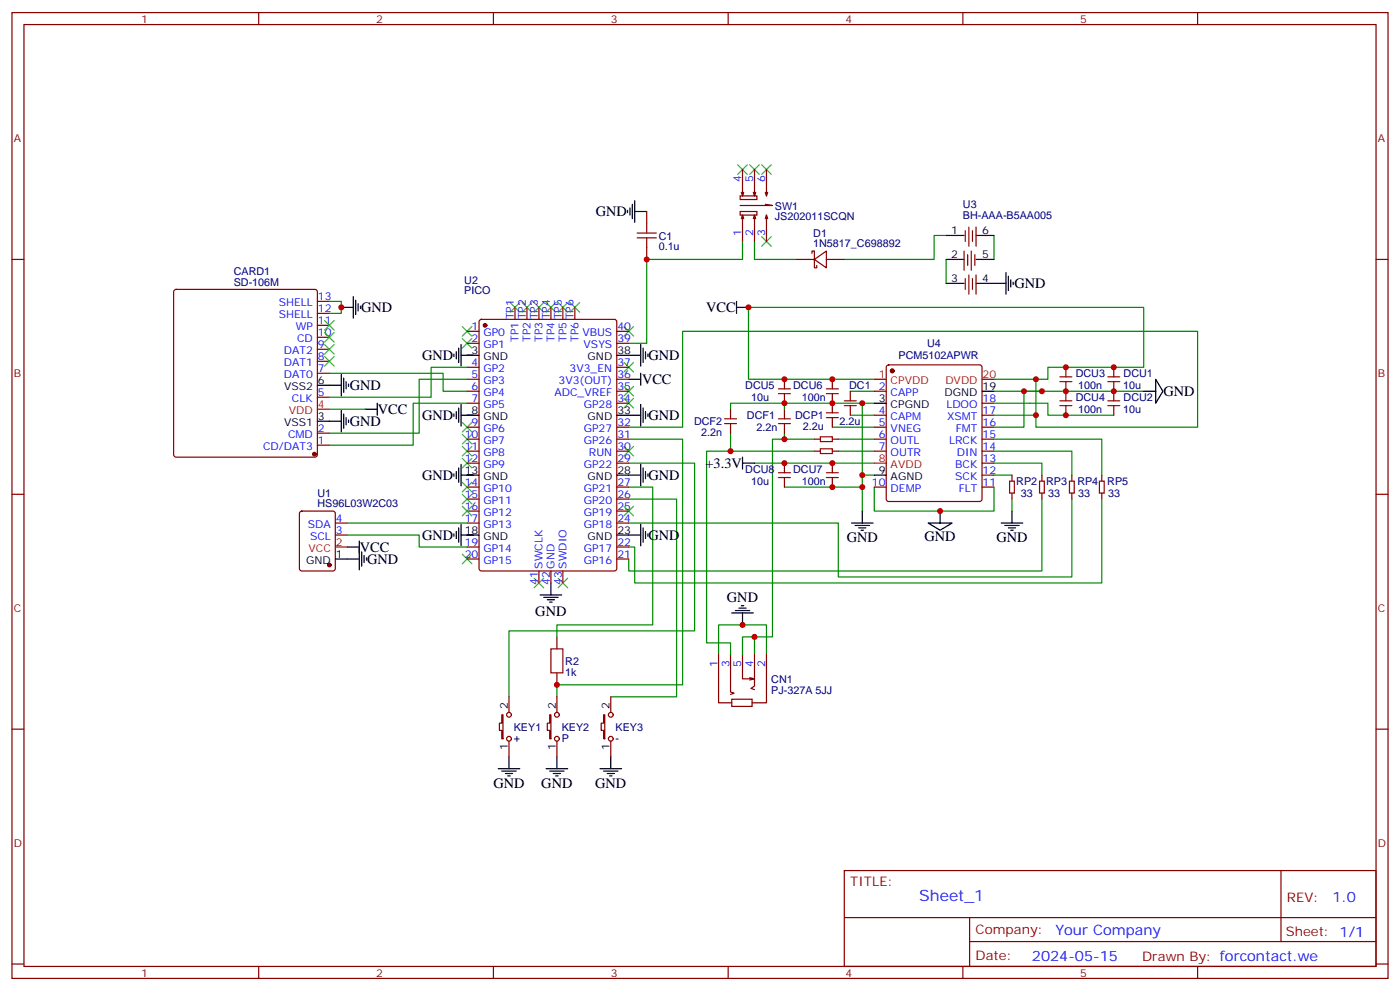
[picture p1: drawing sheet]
<svg xmlns="http://www.w3.org/2000/svg" width="412mm" height="292mm" viewBox="0 0 412 292" stroke-linecap="round" stroke-linejoin="round" font-family="sans-serif">
<g fill="none" stroke="#870000" stroke-width=".35">
<path d="M3.5 3.7h405.4v284.3h-405.4zM7.1 7.2h398.2v277.3h-398.2zM76.2 3.7v3.5M145.3 3.7v3.5M214.5 3.7v3.5M283.6 3.7v3.5M352.8 3.7v3.5M218 57.7h5v1h-5zM218.4 56.6l.3 1.1M218.7 49.9v7.8l.4-1.1M221.9 56.6l.3 1.1M222.2 49.9v7.8l.4-1.1"/>
<path d="M225.4 56.6l.4 1.1M225.8 49.9v7.8l.3-1.1M3.5 76.4h3.6M190.5 62.3v3.5M190.5 72.8v3.6M218 62.3h5v1h-5zM218.7 63.3l-.3 1.1M219.1 64.4l-.4-1.1v7.8M222.2 63.3l-.3 1.1M222.6 64.4l-.4-1.1v7.8M225.4 60.1l2.1 .4h-9.5M225.8 63.3l-.4 1.1"/>
<path d="M226.1 64.4l-.3-1.1v7.8M234.6 76.4h5.3M239.2 74.6v-.7h.7v4.9h.7v-.7M239.9 76.4l3.5-2.5v4.9zM243.4 76.4h5.3M284 73.9v5.7M284.3 67.9v3.2M285 75v3.1M285.4 66.9v5.6M286.1 73.9v5.7M286.5 67.9v3.2M287.2 75v3.1"/>
<path d="M287.5 66.9v5.6M405.3 76.4h3.6M51.4 85.4l.5-.2h40.9l.5 .2 .2 .5v48l-.2 .5-.5 .2h-40.9l-.5-.2-.2-.5v-48zM93.5 99.3h3.5M93.5 95.8h3.5M93.5 92.3h3.5M93.5 88.7h3.5M137.6 97.5h3.5M141.3 94.2l.5-.2h39.2l.6 .4 .1 73-.5 .6-39.4 .1-.6-.5-.1-72.9zM151.7 90.5v3.5M155.2 90.5v3.5M158.7 90.5v3.5"/>
<path d="M162.3 90.5v3.5M165.8 90.5v3.5M169.3 90.5v3.5M181.7 97.5h3.5M284.3 82v3.2M285.4 81v5.6M286.5 82v3.2M287.5 81v5.6M93.5 116.9h3.5M93.5 109.9h3.5M93.5 106.4h3.5M93.5 102.8h3.5"/>
<path d="M137.6 115.2h3.5M137.6 118.7h3.5M137.6 101.1h3.5M137.6 108.1h3.5M137.6 111.7h3.5M181.7 115.2h3.5M181.7 118.7h3.5M181.7 101.1h3.5M181.7 108.1h3.5M181.7 111.7h3.5M231.1 111.7v2.8M231.1 115.9v2.8"/>
<path d="M245.2 111.7v2.8M245.2 115.9v5.6M250.5 115.2v2.8M250.5 119.4v2.8M257.5 115.2h3.6M261.3 107.6l.5-.2h26.8l.5 .2 .2 .5v38.8l-.3 .5-.4 .2h-26.8l-.5-.2-.2-.5v-38.8zM289.3 118.7h3.5M314 108.1v2.8M314 112.4v5.6M314 119.4v2.8M328.1 108.1v2.8M328.1 112.4v5.6"/>
<path d="M328.1 119.4v2.8M93.5 131.1h3.5M93.5 127.5h3.5M137.6 129.3h3.5M137.6 132.8h3.5M137.6 125.8h3.5M137.6 136.3h3.5M181.7 129.3h3.5M181.7 132.8h3.5M181.7 125.8h3.5M181.7 136.3h3.5M215.2 120.5v2.8"/>
<path d="M215.2 124.7v2.8M231.1 120.5v2.8M231.1 124.7v2.8M231.1 136.3v2.9M239.9 129.3h1.8M239.9 132.8h1.8M245.2 129.3h1.7M245.2 132.8h1.7M245.2 122.9v2.9M245.2 136.3v2.9M257.5 129.3h3.6M257.5 132.8h3.6"/>
<path d="M257.5 122.2h3.6M257.5 125.8h3.6M289.3 129.3h3.5M289.3 132.8h3.5M289.3 122.2h3.5M289.3 125.8h3.5M289.3 139.9h3.5M289.3 136.3h3.5M298.1 139.9v1.7M306.9 139.9v1.7M315.7 139.9v1.7M324.6 139.9v1.7"/>
<path d="M3.5 145.5h3.6M88.4 150.7l.5-.2h9.2l.6 .4 .1 16.5-.5 .6-9.4 .1-.7-.5v-16.4zM98.8 157.5h3.5M98.8 154h3.5M137.6 154h3.5M137.6 143.4h3.5M137.6 146.9h3.5M137.6 150.5h3.5M181.7 154h3.5M181.7 143.4h3.5M181.7 146.9h3.5M181.7 150.5h3.5"/>
<path d="M231.1 140.6v2.8M245.2 140.6v2.8M257.5 143.4h3.6M289.3 143.4h3.5M298.1 145.2v1.7M306.9 145.2v1.7M315.7 145.2v1.7M324.6 145.2v1.7M405.3 145.5h3.6M137.6 161h3.5M137.6 164.6h3.5M158.7 168.1v3.5"/>
<path d="M162.3 168.1v3.5M165.8 168.1v3.5M181.7 161h3.5M181.7 164.6h3.5M164 187.5v3.5M164 198.1v3.5M211.7 192.8v14.1h3.8M215.2 192.8v10.9l1.1 .4-1.1 .3M218.7 192.8v7h3.5l-1.4-.3M222.2 192.8v9.2l-1 .7 1 .3M222.2 199.8l-1.4 .4M225.8 192.8v14.1h-4.3"/>
<path d="M3.5 214.7h3.6M147.8 210.4h.4v7.1h-.4v-2.5h-.7v-2.1h.7zM149.9 205.1v4.6M149.9 218.2v4.6M161.9 210.4h.4v7.1h-.4v-2.5h-.7v-2.1h.7zM164 205.1v4.6M164 218.2v4.6M177.8 210.4h.4v7.1h-.4v-2.5h-.7v-2.1h.7zM179.9 205.1v4.6M179.9 218.2v4.6M215.5 205.8h6v2.2h-6zM405.3 214.7h3.6"/>
<path d="M248.7 256.3h156.6v28.2h-156.6zM377.3 256.3v20.9M248.7 270.1h156.5M285.6 277.2h119.6M285.6 270.1v14.2M3.5 283.8h3.6M76.2 284.5v3.5M145.3 284.5v3.5M214.5 284.5v3.5M283.6 284.5v3.5M352.8 284.5v3.5M405.3 283.8h3.6"/>
<circle cx="149.9" cy="217.5" r=".71"/>
<circle cx="149.9" cy="210.4" r=".71"/>
<circle cx="164" cy="210.4" r=".71"/>
<circle cx="164" cy="217.5" r=".71"/>
<circle cx="179.9" cy="210.4" r=".71"/>
<circle cx="179.9" cy="217.5" r=".71"/>
</g>
<g fill="#870000" stroke="#870000" stroke-width=".35">
<circle cx="97" cy="166.3" r=".53"/>
<circle cx="262.8" cy="109.2" r=".53"/>
<circle cx="142.9" cy="95.8" r=".53"/>
<circle cx="92.6" cy="133.7" r=".53"/>
</g>
<g fill="none" stroke="#000" stroke-width=".35">
<path d="M187 59.1v6.3M184.9 61.9v.7M185.6 61.2v2.1M186.3 60.1v4.3M187 62.3h3.5M278.7 76.4h5.3M278.7 69.3h5.3M287.5 76.4h5.3M287.5 69.3h5.3M100.5 90.5h3.6M104.1 87.3v6.4M104.8 88.4v4.2"/>
<path d="M105.5 89.4v2.1M106.2 90.1v.7M217 90.5h3.5M217 88.7v3.6M278.7 83.4h5.3M287.5 83.4h8.8M296.3 80.3v6.3M297 81.3v4.2M297.7 82.4v2.1M298.4 83.1v.7M93.5 113.4h7M100.5 110.2v6.4"/>
<path d="M101.2 111.3v4.2M102 112.4v2.1M102.7 113.1v.7M111.1 118.7v3.5M133.7 104.2v.8M134.4 103.5v2.2M135.1 102.5v4.2M135.8 104.6h5.3M135.8 101.4v6.4M135.8 119.1v6.3M181.7 104.6h7M185.2 111.7h3.5"/>
<path d="M188.7 101.4v6.4M188.7 109.9v3.5M188.7 119.1v6.3M189.4 102.5v4.2M190.1 103.5v2.2M190.9 104.2v.8M257.5 118.7h3.6M289.3 115.2h3.5M336.9 115.2h3.5M340.4 111.7l2.1 3.5-2.1 3.5zM93.5 124h7M100.5 120.8v6.4"/>
<path d="M101.2 121.9v4.2M102 122.9v2.2M102.7 123.6v.8M107.6 120.5h3.5M133.7 121.9v.7M133.7 139.5v.7M134.4 121.2v2.1M134.4 138.8v2.1M135.1 120.1v4.3M135.1 137.8v4.2M135.8 139.9h5.3M135.8 122.2h5.3"/>
<path d="M135.8 136.7v6.4M181.7 139.9h7M181.7 122.2h7M188.7 136.7v6.4M189.4 120.1v4.3M189.4 137.8v4.2M190.1 121.2v2.1M190.1 138.8v2.1M190.9 121.9v.7M190.9 139.5v.7M218.7 134.6v3.5M218.7 136.3h3.5"/>
<path d="M257.5 139.9h3.6M105.8 159.3v8.4M133.7 157.2v.7M134.4 156.5v2.1M135.1 155.4v4.2M135.8 157.5h5.3M135.8 154.3v6.4M181.7 157.5h7M188.7 154.3v6.4M189.4 155.4v4.2M190.1 156.5v2.1M190.9 157.2v.7"/>
<path d="M250.8 154h6.4M251.9 154.7h4.2M252.9 155.4h2.2M253.6 156.1h.8M254 150.5v3.5M273.4 154h7.1l-3.6 2.1zM276.9 150.5v3.5M294.9 154h6.4M296 154.7h4.2M297 155.4h2.2M297.7 156.1h.7M298.1 150.5v3.5"/>
<path d="M98.8 164.6h7M102.3 161h3.5M106.5 162.5v4.2M107.2 163.5v2.1M107.9 164.2v.7M159.1 175.2h6.4M160.2 175.9h4.2M161.2 176.6h2.1M161.9 177.3h.7M162.3 171.6v3.6M216.6 179.7h4.2M217.7 179h2.1"/>
<path d="M218.4 178.3h.7M215.5 180.4h6.4M218.7 180.4v3.6M146.8 226.3h6.3M147.8 227h4.2M148.9 227.7h2.1M149.6 228.4h.7M149.9 222.8v3.5M160.9 226.3h6.3M161.9 227h4.3M163 227.7h2.1M163.7 228.4h.7"/>
<path d="M164 222.8v3.5M176.7 226.3h6.4M177.8 227h4.2M178.9 227.7h2.1M179.6 228.4h.7M179.9 222.8v3.5"/>
</g>
<path d="M257.5 111.7h3.6M289.3 111.7h3.5M93.5 120.5h3.5M257.5 136.3h3.6M98.8 161h3.5" fill="none" stroke="#f00" stroke-width=".35"/>
<g fill="none" stroke="#3c3" stroke-width=".35">
<path d="M217.3 48.5l2.8 2.8M220.1 48.5l-2.8 2.8M220.8 48.5l2.9 2.8M223.7 48.5l-2.9 2.8M224.4 48.5l2.8 2.8M227.2 48.5l-2.8 2.8M224.4 69.7l2.8 2.8M227.2 69.7l-2.8 2.8M95.6 94.4l2.8 2.8M95.6 97.9l2.8 2.8M98.4 94.4l-2.8 2.8M98.4 97.9l-2.8 2.8"/>
<path d="M136.2 99.7l2.8 2.8M136.2 96.1l2.8 2.9M139 99.7l-2.8 2.8M139 96.1l-2.8 2.9M150.3 89.1l2.8 2.8M153.1 89.1l-2.8 2.8M153.8 89.1l2.8 2.8M156.6 89.1l-2.8 2.8M157.3 89.1l2.9 2.8M160.2 89.1l-2.9 2.8M160.9 89.1l2.8 2.8M163.7 89.1l-2.8 2.8"/>
<path d="M164.4 89.1l2.8 2.8M167.2 89.1l-2.8 2.8M167.9 89.1l2.8 2.8M170.7 89.1l-2.8 2.8M183.8 96.1l2.8 2.9M186.6 96.1l-2.8 2.9M95.6 101.4l2.8 2.8M95.6 105l2.8 2.8M98.4 101.4l-2.8 2.8M98.4 105l-2.8 2.8M183.8 117.3l2.8 2.8M183.8 113.8l2.8 2.8"/>
<path d="M183.8 106.7l2.8 2.8M186.6 117.3l-2.8 2.8M186.6 113.8l-2.8 2.8M186.6 106.7l-2.8 2.8M136.2 134.9l2.8 2.9M136.2 131.4l2.8 2.8M136.2 127.9l2.8 2.8M136.2 124.4l2.8 2.8M139 134.9l-2.8 2.9M139 131.4l-2.8 2.8M139 127.9l-2.8 2.8M139 124.4l-2.8 2.8"/>
<path d="M183.8 131.4l2.8 2.8M186.6 131.4l-2.8 2.8M136.2 145.5l2.8 2.8M136.2 142l2.8 2.8M136.2 149l2.8 2.9M139 145.5l-2.8 2.8M139 142l-2.8 2.8M139 149l-2.8 2.9M183.8 149l2.8 2.9M186.6 149l-2.8 2.9M136.2 163.2l2.8 2.8M139 163.2l-2.8 2.8"/>
<path d="M157.3 170.2l2.9 2.8M160.2 170.2l-2.9 2.8M164.4 170.2l2.8 2.8M167.2 170.2l-2.8 2.8"/>
</g>
<g fill="none" stroke="#008700" stroke-width=".35">
<path d="M218.7 71.1v5.3h-28.2v24.7h-5.3M222.2 71.1v5.3h12.4M278.7 69.3h-3.5v7.1h-26.5M278.7 76.4v7M292.8 69.3v7.1M97 88.7h3.5v3.6h-3.5M97 109.9h33.5v5.3h7.1M137.6 108.1h-10.6v8.8h-30M137.6 111.7h-14.1v15.8h-26.5M137.6 118.7h-15.9v12.4h-24.7M137.6 104.6h1.7M231.1 118.7h-15.9v1.8"/>
<path d="M250.5 115.2h7M254 118.7h-22.9v1.8M257.5 111.7h-37v-21.2h116.4v17.6h-28.2v3.6h-15.9M257.5 118.7h-3.5v21.2M292.8 115.2h44.1M292.8 118.7h15.9v3.5h19.4M305.2 111.7v10.5M306.9 115.2h-5.3v10.6h-8.8M97 120.5h10.6M137.6 139.9h1.7M137.6 122.2h1.7M185.2 136.3h19.4v49.4h-54.7v19.4"/>
<path d="M185.2 129.3h15.9v72.3h-37.1v3.5M215.2 127.5v5.3M222.2 136.3h35.3M231.1 127.5v1.8M239.9 129.3h-12.4v58.2h-8.8v5.3M239.9 132.8h-31.8v56.5h7.1v3.5M245.2 125.8h12.3M246.9 129.3h10.6M246.9 132.8h10.6M250.5 122.2h7M257.5 139.9h-3.5v10.6M292.8 122.2h12.4v3.6h47.6v-28.3h-151.7v28.3h-15.9"/>
<path d="M292.8 129.3h31.8v10.6M292.8 132.8h22.9v7.1M292.8 136.3h14.1v3.6M292.8 139.9h5.3M102.3 157.5h21.2v3.5h14.1M102.3 154h35.3M137.6 157.5h1.7M185.2 143.4h7.1v40.6h-28.3v3.5M185.2 146.9h14.1v58.2h-19.4M231.1 143.4h22.9M257.5 143.4v7.1h35.3v-7.1M298.1 146.9v3.6"/>
<path d="M306.9 146.9v21.2h-121.7v-3.5M315.7 146.9v23h-68.8v-15.9h-61.7M324.6 146.9v24.7h-137.6v-10.6h-1.8M211.7 192.8v-8.8h14.1v8.8M222.2 187.5v5.3"/>
</g>
<g fill="none" stroke="#a10000" stroke-width=".35">
<path d="M187.7 68.6h5.6M187.7 70h5.6M190.5 65.8v2.8M190.5 70v2.8M229.3 114.5h3.5M229.3 115.9h3.5M243.4 114.5h3.5M243.4 115.9h3.5M248.7 119.4h3.5M248.7 118h3.5M312.2 119.4h3.5M312.2 118h3.5"/>
<path d="M312.2 112.4h3.5M312.2 110.9h3.5M326.3 119.4h3.5M326.3 118h3.5M326.3 112.4h3.5M326.3 110.9h3.5M213.4 124.7h3.6M213.4 123.3h3.6M229.3 124.7h3.5M229.3 123.3h3.5M229.3 139.2h3.5M241.7 128.6h3.5v1.4h-3.5z"/>
<path d="M241.7 132.1h3.5v1.4h-3.5zM243.4 139.2h3.5M243.4 122.9h3.5M243.4 121.5h3.5M229.3 140.6h3.5M243.4 140.6h3.5M297.4 141.6h1.4v3.6h-1.4zM306.2 141.6h1.4v3.6h-1.4zM315 141.6h1.4v3.6h-1.4zM323.8 141.6h1.5v3.6h-1.5zM162.3 191h3.5v7.1h-3.5z"/>
</g>
<g fill="#c00">
<circle cx="222.3" cy="187.5" r=".88"/>
<circle cx="218.7" cy="184" r=".88"/>
<circle cx="305.2" cy="122.2" r=".88"/>
<circle cx="220.5" cy="90.5" r=".88"/>
<circle cx="190.5" cy="76.4" r=".88"/>
<circle cx="164" cy="201.6" r=".88"/>
<circle cx="301.6" cy="115.2" r=".88"/>
<circle cx="305.2" cy="111.7" r=".88"/>
<circle cx="306.9" cy="115.2" r=".88"/>
<circle cx="215.2" cy="132.8" r=".88"/>
<circle cx="231.1" cy="129.3" r=".88"/>
<circle cx="231.1" cy="118.7" r=".88"/>
<circle cx="245.2" cy="143.4" r=".88"/>
<circle cx="254" cy="143.4" r=".88"/>
<circle cx="231.1" cy="136.3" r=".88"/>
<circle cx="245.2" cy="136.3" r=".88"/>
<circle cx="231.1" cy="111.7" r=".88"/>
<circle cx="245.2" cy="111.7" r=".88"/>
<circle cx="245.2" cy="118.7" r=".88"/>
<circle cx="254" cy="118.7" r=".88"/>
<circle cx="314" cy="122.2" r=".88"/>
<circle cx="314" cy="115.2" r=".88"/>
<circle cx="328.1" cy="115.2" r=".88"/>
<circle cx="314" cy="108.1" r=".88"/>
<circle cx="328.1" cy="108.1" r=".88"/>
<circle cx="254" cy="139.9" r=".88"/>
<circle cx="276.9" cy="150.5" r=".88"/>
<circle cx="100.5" cy="90.5" r=".88"/>
</g>
<text font-size="4.6" fill="#00f" x="270.8" y="265.3">Sheet_1</text>
<g font-size="4.2">
<text x="175.5" y="63.7">GND</text>
<text x="298.8" y="84.8">GND</text>
<text x="106.4" y="91.9">GND</text>
<text x="208" y="91.9">VCC</text>
<text x="124.4" y="106">GND</text>
<text x="191" y="106">GND</text>
<text x="189.1" y="113.1">VCC</text>
<text x="103" y="114.9">GND</text>
<text x="342.7" y="116.6">GND</text>
<text x="103" y="125.5">GND</text>
<text x="111.3" y="121.9">VCC</text>
<text x="124.4" y="123.6">GND</text>
<text x="191" y="123.6">GND</text>
<text x="207.8" y="137.8">+3.3V</text>
<text x="124.4" y="141.3">GND</text>
<text x="191" y="141.3">GND</text>
<text x="124.4" y="158.9">GND</text>
<text x="191" y="158.9">GND</text>
<text x="249.4" y="159.6">GND</text>
<text x="272.3" y="159.3">GND</text>
<text x="293.5" y="159.6">GND</text>
<text x="106" y="162.5">VCC</text>
<text x="108.1" y="166.1">GND</text>
<text x="214.1" y="177.3">GND</text>
<text x="157.7" y="181.3">GND</text>
<text x="145.3" y="232">GND</text>
<text x="159.5" y="232">GND</text>
<text x="175.3" y="232">GND</text>
</g>
<g font-size="4.2" fill="#00f">
<text x="392.5" y="265.6">1.0</text>
<text x="310.9" y="275.1">Your Company</text>
<text x="304" y="282.9">2024-05-15</text>
</g>
<g font-size="3.9" fill="#800">
<text x="250.5" y="260.9">TITLE:</text>
<text x="379.1" y="265.6">REV:</text>
<text x="287.4" y="275.1">Company:</text>
<text x="378.7" y="275.7">Sheet: 1/1</text>
<text x="287.4" y="282.8">Date:</text>
<text x="336.4" y="282.8">Drawn By: forcontact.we</text>
</g>
<g font-size="3.2" fill="#800">
<text x="41.6" y="6.7">1</text>
<text x="110.8" y="6.7">2</text>
<text x="179.9" y="6.7">3</text>
<text x="249.1" y="6.7">4</text>
<text x="318.2" y="6.7">5</text>
<text x="4.1" y="41.8">A</text>
<text x="405.9" y="41.8">A</text>
<text x="4.1" y="110.9">B</text>
<text x="405.9" y="110.9">B</text>
<text x="4.1" y="180.1">C</text>
<text x="405.9" y="180.1">C</text>
<text x="4.1" y="249.2">D</text>
<text x="405.9" y="249.2">D</text>
<text x="41.6" y="287.5">1</text>
<text x="110.8" y="287.5">2</text>
<text x="179.9" y="287.5">3</text>
<text x="249.1" y="287.5">4</text>
<text x="318.2" y="287.5">5</text>
</g>
<g font-size="3.2" fill="#00f">
<text x="218.4" y="53.4" transform="rotate(-90 218.4 53.4)">4</text>
<text x="221.9" y="53.4" transform="rotate(-90 221.9 53.4)">5</text>
<text x="225.4" y="53.4" transform="rotate(-90 225.4 53.4)">6</text>
<text x="218.4" y="69.6" transform="rotate(-90 218.4 69.6)">1</text>
<text x="221.9" y="69.6" transform="rotate(-90 221.9 69.6)">2</text>
<text x="225.4" y="69.6" transform="rotate(-90 225.4 69.6)">3</text>
<text x="93.7" y="88.4">13</text>
<text x="82.1" y="93.7">SHELL</text>
<text x="82.1" y="90.1">SHELL</text>
<text x="93.7" y="95.4">11</text>
<text x="93.7" y="91.9">12</text>
<text x="151.3" y="94" transform="rotate(-90 151.3 94)">TP1</text>
<text x="154.9" y="94" transform="rotate(-90 154.9 94)">TP2</text>
<text x="158.4" y="94" transform="rotate(-90 158.4 94)">TP3</text>
<text x="161.9" y="94" transform="rotate(-90 161.9 94)">TP4</text>
<text x="165.5" y="94" transform="rotate(-90 165.5 94)">TP5</text>
<text x="169" y="94" transform="rotate(-90 169 94)">TP6</text>
<text x="87.1" y="97.2">WP</text>
<text x="87.5" y="100.7">CD</text>
<text x="93.7" y="99">10</text>
<text x="138.9" y="97.2">1</text>
<text x="138.9" y="100.7">2</text>
<text x="142.4" y="99">GP0</text>
<text x="152.8" y="100.6" transform="rotate(-90 152.8 100.6)">TP1</text>
<text x="156.3" y="100.6" transform="rotate(-90 156.3 100.6)">TP2</text>
<text x="159.8" y="100.6" transform="rotate(-90 159.8 100.6)">TP3</text>
<text x="163.3" y="100.6" transform="rotate(-90 163.3 100.6)">TP4</text>
<text x="166.9" y="100.6" transform="rotate(-90 166.9 100.6)">TP5</text>
<text x="170.4" y="100.6" transform="rotate(-90 170.4 100.6)">TP6</text>
<text x="171.5" y="99">VBUS</text>
<text x="181.9" y="100.7">39</text>
<text x="181.9" y="97.2">40</text>
<text x="83.6" y="107.8">DAT1</text>
<text x="83.6" y="104.2">DAT2</text>
<text x="93.7" y="106">8</text>
<text x="93.7" y="102.5">9</text>
<text x="138.9" y="107.8">4</text>
<text x="142.4" y="102.5">GP1</text>
<text x="171.9" y="102.5">VSYS</text>
<text x="181.9" y="107.8">37</text>
<text x="83.6" y="111.3">DAT0</text>
<text x="93.7" y="109.5">7</text>
<text x="138.9" y="111.3">5</text>
<text x="142.4" y="109.5">GP2</text>
<text x="142.4" y="113.1">GP3</text>
<text x="164.5" y="113.1">3V3(OUT)</text>
<text x="167.8" y="109.5">3V3_EN</text>
<text x="181.9" y="111.3">36</text>
<text x="86" y="118.4">CLK</text>
<text x="93.7" y="116.6">5</text>
<text x="138.9" y="114.8">6</text>
<text x="138.9" y="118.4">7</text>
<text x="142.4" y="116.6">GP4</text>
<text x="163.3" y="116.6">ADC_VREF</text>
<text x="181.9" y="118.4">34</text>
<text x="181.9" y="114.8">35</text>
<text x="258.9" y="114.8">2</text>
<text x="262.4" y="116.6">CAPP</text>
<text x="289.5" y="118.4">18</text>
<text x="138.9" y="125.4">9</text>
<text x="142.4" y="120.1">GP5</text>
<text x="172" y="120.1">GP28</text>
<text x="181.9" y="125.4">32</text>
<text x="258.9" y="121.9">4</text>
<text x="258.9" y="125.4">5</text>
<text x="262.4" y="123.6">CAPM</text>
<text x="278.8" y="120.1">LDOO</text>
<text x="279" y="123.6">XSMT</text>
<text x="289.5" y="125.4">16</text>
<text x="289.5" y="121.9">17</text>
<text x="84.8" y="128.9">CMD</text>
<text x="93.7" y="130.7">1</text>
<text x="93.7" y="127.2">2</text>
<text x="136.9" y="128.9">10</text>
<text x="142.4" y="127.2">GP6</text>
<text x="142.4" y="130.7">GP7</text>
<text x="172" y="130.7">GP26</text>
<text x="172" y="127.2">GP27</text>
<text x="181.9" y="128.9">31</text>
<text x="258.9" y="128.9">6</text>
<text x="262.4" y="127.2">VNEG</text>
<text x="262.4" y="130.7">OUTL</text>
<text x="279.6" y="130.7">LRCK</text>
<text x="281.5" y="127.2">FMT</text>
<text x="289.5" y="128.9">15</text>
<text x="77.5" y="132.5">CD/DAT3</text>
<text x="136.9" y="132.5">11</text>
<text x="136.9" y="136">12</text>
<text x="142.4" y="134.2">GP8</text>
<text x="142.4" y="137.8">GP9</text>
<text x="172" y="137.8">GP22</text>
<text x="173.5" y="134.2">RUN</text>
<text x="181.9" y="136">29</text>
<text x="181.9" y="132.5">30</text>
<text x="258.9" y="132.5">7</text>
<text x="262.4" y="134.2">OUTR</text>
<text x="281.4" y="137.8">BCK</text>
<text x="281.8" y="134.2">DIN</text>
<text x="289.5" y="136">13</text>
<text x="289.5" y="132.5">14</text>
<text x="136.9" y="143.1">14</text>
<text x="181.9" y="143.1">27</text>
<text x="256.8" y="143.1">10</text>
<text x="281.4" y="141.3">SCK</text>
<text x="289.5" y="143.1">11</text>
<text x="289.5" y="139.5">12</text>
<text x="136.9" y="146.6">15</text>
<text x="142.4" y="144.8">GP10</text>
<text x="142.4" y="148.3">GP11</text>
<text x="172" y="148.3">GP20</text>
<text x="172" y="144.8">GP21</text>
<text x="181.9" y="146.6">26</text>
<text x="262.4" y="144.8">DEMP</text>
<text x="282.4" y="144.8">FLT</text>
<text x="90.7" y="155.4">SDA</text>
<text x="99" y="153.6">4</text>
<text x="136.9" y="150.1">16</text>
<text x="136.9" y="153.6">17</text>
<text x="142.4" y="151.9">GP12</text>
<text x="142.4" y="155.4">GP13</text>
<text x="172" y="155.4">GP18</text>
<text x="172" y="151.9">GP19</text>
<text x="181.9" y="153.6">24</text>
<text x="181.9" y="150.1">25</text>
<text x="91.3" y="158.9">SCL</text>
<text x="99" y="157.2">3</text>
<text x="136.9" y="160.7">19</text>
<text x="181.9" y="160.7">22</text>
<text x="136.9" y="164.2">20</text>
<text x="142.4" y="162.5">GP14</text>
<text x="142.4" y="166">GP15</text>
<text x="159.8" y="167.4" transform="rotate(-90 159.8 167.4)">SWCLK</text>
<text x="163.3" y="167.4" transform="rotate(-90 163.3 167.4)">GND</text>
<text x="166.9" y="167.4" transform="rotate(-90 166.9 167.4)">SWDIO</text>
<text x="172" y="166">GP16</text>
<text x="172" y="162.5">GP17</text>
<text x="181.9" y="164.2">21</text>
<text x="158.4" y="172.1" transform="rotate(-90 158.4 172.1)">41</text>
<text x="161.9" y="172.1" transform="rotate(-90 161.9 172.1)">42</text>
<text x="165.5" y="172.1" transform="rotate(-90 165.5 172.1)">43</text>
<text x="211.3" y="196.3" transform="rotate(-90 211.3 196.3)">1</text>
<text x="214.8" y="196.3" transform="rotate(-90 214.8 196.3)">3</text>
<text x="218.4" y="196.3" transform="rotate(-90 218.4 196.3)">5</text>
<text x="221.9" y="196.3" transform="rotate(-90 221.9 196.3)">4</text>
<text x="225.4" y="196.3" transform="rotate(-90 225.4 196.3)">2</text>
</g>
<g font-size="3.2" fill="#000080">
<text x="228.2" y="64.8">JS202011SCQN</text>
<text x="228.2" y="61.7">SW1</text>
<text x="283.6" y="64.6">BH-AAA-B5AA005</text>
<text x="283.6" y="61.4">U3</text>
<text x="194" y="70.5">C1</text>
<text x="239.6" y="69.8">D1</text>
<text x="194" y="73.6">0.1u</text>
<text x="239.6" y="72.8">1N5817_C698892</text>
<text x="68.9" y="80.9">CARD1</text>
<text x="136.7" y="83.5">U2</text>
<text x="68.9" y="84.1">SD-106M</text>
<text x="136.7" y="86.6">PICO</text>
<text x="264.7" y="105.7">PCM5102APWR</text>
<text x="273.1" y="102.2">U4</text>
<text x="316.9" y="111">DCU3</text>
<text x="331" y="111">DCU1</text>
<text x="219.5" y="114.6">DCU5</text>
<text x="221.3" y="118.1">10u</text>
<text x="233.6" y="114.6">DCU6</text>
<text x="236.2" y="118.1">100n</text>
<text x="250.1" y="114.6">DC1</text>
<text x="316.9" y="118.1">DCU4</text>
<text x="317.6" y="114.6">100n</text>
<text x="330.8" y="114.6">10u</text>
<text x="331" y="118.1">DCU2</text>
<text x="204.4" y="125.2">DCF2</text>
<text x="220" y="123.4">DCF1</text>
<text x="234.2" y="123.4">DCP1</text>
<text x="247.3" y="125.2">2.2u</text>
<text x="317.6" y="121.6">100n</text>
<text x="330.8" y="121.6">10u</text>
<text x="206.5" y="128.4">2.2n</text>
<text x="222.8" y="126.9">2.2n</text>
<text x="236.5" y="126.5">2.2u</text>
<text x="219.5" y="139.3">DCU8</text>
<text x="221.3" y="142.8">10u</text>
<text x="233.6" y="139.3">DCU7</text>
<text x="236.2" y="142.8">100n</text>
<text x="299.4" y="142.8">RP2</text>
<text x="308.2" y="142.8">RP3</text>
<text x="317.4" y="142.8">RP4</text>
<text x="326.2" y="142.8">RP5</text>
<text x="93.5" y="149.4">HS96L03W2C03</text>
<text x="93.5" y="146.2">U1</text>
<text x="300.7" y="146.3">33</text>
<text x="308.8" y="146.3">33</text>
<text x="317.6" y="146.3">33</text>
<text x="326.4" y="146.3">33</text>
<text x="166.5" y="195.7">R2</text>
<text x="166.5" y="198.9">1k</text>
<text x="227.2" y="201.2">CN1</text>
<text x="227.2" y="204.3">PJ-327A 5JJ</text>
<text x="151.3" y="215.1">KEY1</text>
<text x="165.5" y="215.1">KEY2</text>
<text x="181.3" y="215.1">KEY3</text>
<text x="151.3" y="218.3">+</text>
<text x="165.5" y="218.3">P</text>
<text x="181.3" y="218.3">-</text>
</g>
<g font-size="3.2">
<text x="280.2" y="69">1</text>
<text x="289.3" y="69">6</text>
<text x="280.2" y="76">2</text>
<text x="289.3" y="76">5</text>
<text x="280.2" y="83.1">3</text>
<text x="289.3" y="83.1">4</text>
<text x="138.9" y="104.2">3</text>
<text x="142.4" y="106">GND</text>
<text x="173.1" y="106">GND</text>
<text x="181.9" y="104.2">38</text>
<text x="93.7" y="113.1">6</text>
<text x="83.7" y="114.8">VSS2</text>
<text x="258.9" y="118.4">3</text>
<text x="278.2" y="116.6">DGND</text>
<text x="289.5" y="114.8">19</text>
<text x="83.7" y="125.4">VSS1</text>
<text x="93.7" y="123.6">3</text>
<text x="138.9" y="121.9">8</text>
<text x="142.4" y="123.6">GND</text>
<text x="173.1" y="123.6">GND</text>
<text x="181.9" y="121.9">33</text>
<text x="262.4" y="120.1">CPGND</text>
<text x="136.9" y="139.5">13</text>
<text x="142.4" y="141.3">GND</text>
<text x="173.1" y="141.3">GND</text>
<text x="181.9" y="139.5">28</text>
<text x="258.9" y="139.5">9</text>
<text x="262.4" y="141.3">AGND</text>
<text x="136.9" y="157.2">18</text>
<text x="142.4" y="158.9">GND</text>
<text x="173.1" y="158.9">GND</text>
<text x="181.9" y="157.2">23</text>
<text x="90.2" y="166">GND</text>
<text x="99" y="164.2">1</text>
<text x="149.6" y="208.7" transform="rotate(-90 149.6 208.7)">2</text>
<text x="163.7" y="208.7" transform="rotate(-90 163.7 208.7)">2</text>
<text x="179.6" y="208.7" transform="rotate(-90 179.6 208.7)">2</text>
<text x="149.6" y="220.9" transform="rotate(-90 149.6 220.9)">1</text>
<text x="163.7" y="220.9" transform="rotate(-90 163.7 220.9)">1</text>
<text x="179.6" y="220.9" transform="rotate(-90 179.6 220.9)">1</text>
</g>
<g font-size="3.2" fill="#f00">
<text x="258.9" y="111.3">1</text>
<text x="262.4" y="113.1">CPVDD</text>
<text x="278.5" y="113.1">DVDD</text>
<text x="289.5" y="111.3">20</text>
<text x="85.1" y="121.9">VDD</text>
<text x="93.7" y="120.1">4</text>
<text x="258.9" y="136">8</text>
<text x="262.4" y="137.8">AVDD</text>
<text x="99" y="160.7">2</text>
<text x="90.9" y="162.5">VCC</text>
</g>
</svg>
